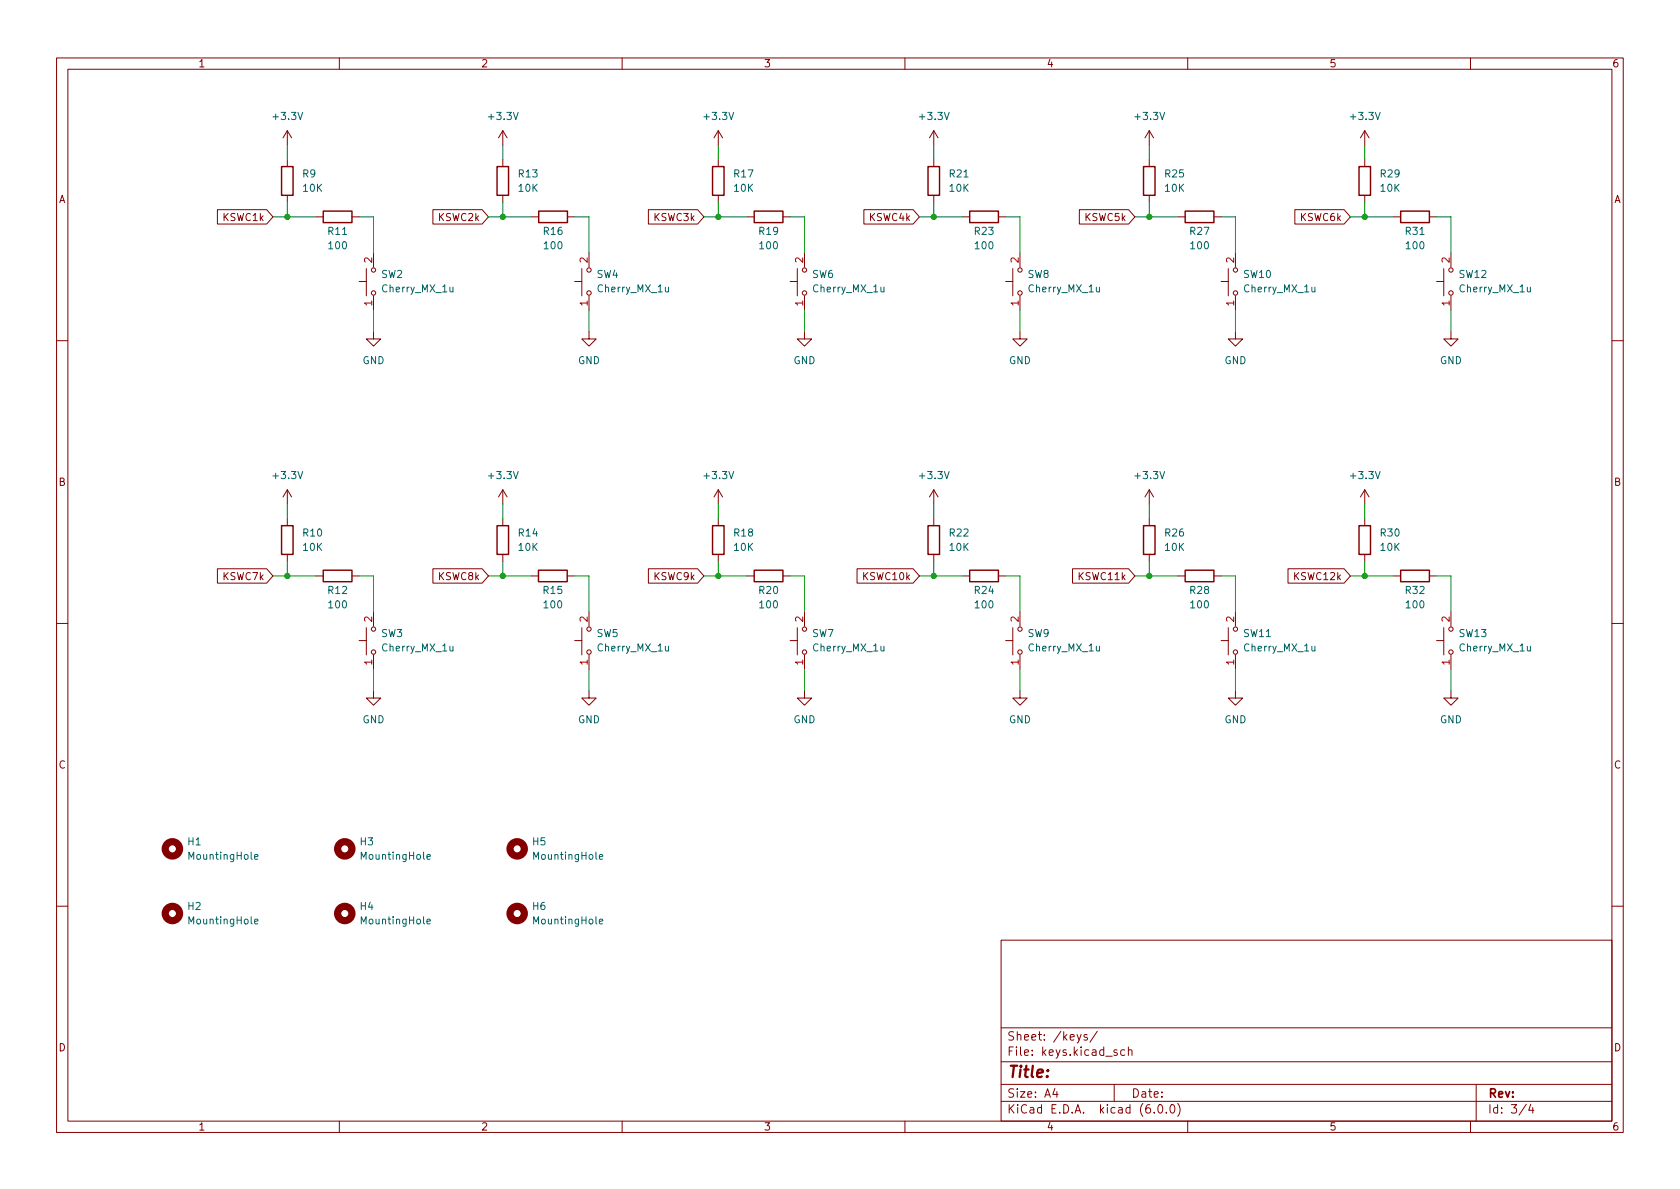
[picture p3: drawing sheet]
<svg xmlns="http://www.w3.org/2000/svg" width="297mm" height="210mm" viewBox="0 0 297 210" stroke-linecap="round" stroke-linejoin="round" font-family="sans-serif">
<g fill="none" stroke="#840000" stroke-width=".18">
<path d="M10 10.2h277v190.1h-277zM12 12.2h273v186.1h-273zM60 10.2v2M110 10.2v2M160 10.2v2M210 10.2v2M260 10.2v2M38.4 37.1h8.7l1.2 1.2-1.2 1.3h-8.7zM50.8 23.1v2.5M50.8 28.2v1.3M50.8 34.5v1.3M50.8 23.1l-.8 1.3"/>
<path d="M50.8 23.1l.8 1.3M55.9 38.3h1.2M62.2 38.3h1.3M76.5 37.1h8.7l1.2 1.2-1.2 1.3h-8.7zM88.9 23.1l-.8 1.3M88.9 23.1v2.5M88.9 28.2v1.3M88.9 34.5v1.3M88.9 23.1l.8 1.3M94 38.3h1.2M100.3 38.3h1.3M114.6 37.1h8.7l1.2 1.2-1.2 1.3h-8.7z"/>
<path d="M127 23.1v2.5M127 28.2v1.3M127 34.5v1.3M127 23.1l-.8 1.3M127 23.1l.8 1.3M132.1 38.3h1.2M138.4 38.3h1.3M152.7 37.1h8.7l1.2 1.2-1.2 1.3h-8.7zM165.1 23.1v2.5M165.1 28.2v1.3M165.1 34.5v1.3M165.1 23.1l-.8 1.3"/>
<path d="M165.1 23.1l.8 1.3M170.2 38.3h1.2M176.5 38.3h1.3M190.8 37.1h8.7l1.2 1.2-1.2 1.3h-8.7zM203.2 23.1l-.8 1.3M203.2 23.1v2.5M203.2 28.2v1.3M203.2 34.5v1.3M203.2 23.1l.8 1.3M208.3 38.3h1.2M214.6 38.3h1.3M228.9 37.1h8.7l1.2 1.2-1.2 1.3h-8.7z"/>
<path d="M241.3 23.1v2.5M241.3 28.2v1.3M241.3 34.5v1.3M241.3 23.1l-.8 1.3M241.3 23.1l.8 1.3M246.4 38.3h1.2M252.7 38.3h1.3M63.5 49.8h1.3M64.8 47.5v4.8M66 58.7v1.2h1.3l-1.3 1.3-1.2-1.3h1.2M66 44.7v2.5M66 52.3v2.6"/>
<path d="M101.6 49.8h1.3M102.9 47.5v4.8M104.1 58.7v1.2h1.3l-1.3 1.3-1.2-1.3h1.2M104.1 44.7v2.5M104.1 52.3v2.6M139.7 49.8h1.3M141 47.5v4.8M142.2 58.7v1.2h1.3l-1.3 1.3-1.2-1.3h1.2M142.2 44.7v2.5M142.2 52.3v2.6M177.8 49.8h1.3M179.1 47.5v4.8"/>
<path d="M180.3 58.7v1.2h1.3l-1.3 1.3-1.2-1.3h1.2M180.3 44.7v2.5M180.3 52.3v2.6M215.9 49.8h1.3M217.2 47.5v4.8M218.4 58.7v1.2h1.3l-1.3 1.3-1.2-1.3h1.2M218.4 44.7v2.5M218.4 52.3v2.6M254 49.8h1.3M255.3 47.5v4.8M256.5 58.7v1.2h1.3l-1.3 1.3-1.2-1.3h1.2M256.5 44.7v2.5"/>
<path d="M256.5 52.3v2.6M10 60.2h2M285 60.2h2M50.8 86.6v2.5M50.8 91.7v1.3M50.8 98v1.3M50.8 86.6l-.8 1.3M50.8 86.6l.8 1.3M88.9 86.6v2.5M88.9 91.7v1.3M88.9 98v1.3M88.9 86.6l-.8 1.3"/>
<path d="M88.9 86.6l.8 1.3M127 86.6v2.5M127 91.7v1.3M127 98v1.3M127 86.6l-.8 1.3M127 86.6l.8 1.3M165.1 86.6v2.5M165.1 91.7v1.3M165.1 98v1.3M165.1 86.6l-.8 1.3M165.1 86.6l.8 1.3M203.2 86.6v2.5"/>
<path d="M203.2 91.7v1.3M203.2 98v1.3M203.2 86.6l-.8 1.3M203.2 86.6l.8 1.3M241.3 86.6v2.5M241.3 91.7v1.3M241.3 98v1.3M241.3 86.6l-.8 1.3M241.3 86.6l.8 1.3M10 110.2h2M38.4 100.6h8.7l1.2 1.2-1.2 1.3h-8.7zM55.9 101.8h1.2"/>
<path d="M62.2 101.8h1.3M63.5 113.3h1.3M64.8 111v4.8M66 108.2v2.5M66 115.8v2.6M76.5 100.6h8.7l1.2 1.2-1.2 1.3h-8.7zM93.9 101.8h1.3M100.3 101.8h1.3M101.6 113.3h1.3M102.9 111v4.8M104.1 108.2v2.5M104.1 115.8v2.6"/>
<path d="M114.6 100.6h8.7l1.2 1.2-1.2 1.3h-8.7zM132.1 101.8h1.2M138.4 101.8h1.3M139.7 113.3h1.3M141 111v4.8M142.2 108.2v2.5M142.2 115.8v2.6M151.5 100.6h9.9l1.2 1.2-1.2 1.3h-9.9zM170.2 101.8h1.2M176.5 101.8h1.3M177.8 113.3h1.3M179.1 111v4.8"/>
<path d="M180.3 108.2v2.5M180.3 115.8v2.6M189.6 100.6h9.9l1.2 1.2-1.2 1.3h-9.9zM208.3 101.8h1.2M214.6 101.8h1.3M215.9 113.3h1.3M217.2 111v4.8M218.4 108.2v2.5M218.4 115.8v2.6M227.7 100.6h9.9l1.2 1.2-1.2 1.3h-9.9zM246.4 101.8h1.2M252.7 101.8h1.3"/>
<path d="M254 113.3h1.3M255.3 111v4.8M256.5 108.2v2.5M256.5 115.8v2.6M285 110.2h2M66 122.2v1.2h1.3l-1.3 1.3-1.2-1.3h1.2M104.1 122.2v1.2h1.3l-1.3 1.3-1.2-1.3h1.2M142.2 122.2v1.2h1.3l-1.3 1.3-1.2-1.3h1.2M180.3 122.2v1.2h1.3l-1.3 1.3-1.2-1.3h1.2M218.4 122.2v1.2h1.3l-1.3 1.3-1.2-1.3h1.2M256.5 122.2v1.2h1.3l-1.3 1.3-1.2-1.3h1.2M10 160.2h2"/>
<path d="M177 166.3h108v32h-108zM285 160.2h2M60 198.3v2M110 198.3v2M160 198.3v2M177 194.8h108M177 191.8h108M177 187.8h108M177 181.8h108M186.5 192.5l-.4 1h1M186.9 193v1M191.1 182.9l-.5 1.4-.2 .1"/>
<path d="M192.2 183l-.3-.1-.3 .2 .1 .3 .5 .1v.4h-.6M194 182.4l-1.3 1.9M197 191.8v3M197.5 185.7l-.4-.1-.2 .2 .1 .3 .5 .1v.4h-.6M198.9 185.7l-.5-.1-.3 .3v.4l.2 .3h.6M199.5 185.8l.2-.2 .4 .1v.9M199.5 185.1v1.5M204.1 196.7v.1M204.9 195.4l.2-.1a.81 .81 0 0 1 .6 .7 .81 .81 0 0 1-.3 .8h-.2a.81 .81 0 0 1-.6-.6 .81 .81 0 0 1 .3-.8zM206.2 196.7v.1M207.1 195.4l.1-.1a.81 .81 0 0 1 .6 .7 .81 .81 0 0 1-.3 .8h-.1a.81 .81 0 0 1-.6-.6 .81 .81 0 0 1 .3-.8zM208.2 195.1a1.72 1.72 0 0 1 0 2.3"/>
<path d="M210 198.3v2M260 198.3v2M261 191.8v6.5M269.9 195.3l-1.3 1.9M270.6 195.3l-.3 1h.9M271 195.8v1"/>
<circle cx="66" cy="51.8" r=".39"/>
<circle cx="66" cy="47.7" r=".38"/>
<circle cx="104.1" cy="51.8" r=".39"/>
<circle cx="104.1" cy="47.7" r=".38"/>
<circle cx="142.2" cy="51.8" r=".39"/>
<circle cx="142.2" cy="47.7" r=".38"/>
<circle cx="180.3" cy="51.8" r=".39"/>
<circle cx="180.3" cy="47.7" r=".38"/>
<circle cx="218.4" cy="51.8" r=".39"/>
<circle cx="218.4" cy="47.7" r=".38"/>
<circle cx="256.5" cy="51.8" r=".39"/>
<circle cx="256.5" cy="47.7" r=".38"/>
<circle cx="66" cy="115.3" r=".39"/>
<circle cx="66" cy="111.2" r=".38"/>
<circle cx="104.1" cy="115.3" r=".39"/>
<circle cx="104.1" cy="111.2" r=".38"/>
<circle cx="142.2" cy="115.3" r=".39"/>
<circle cx="142.2" cy="111.2" r=".38"/>
<circle cx="180.3" cy="115.3" r=".39"/>
<circle cx="180.3" cy="111.2" r=".38"/>
<circle cx="218.4" cy="115.3" r=".39"/>
<circle cx="218.4" cy="111.2" r=".38"/>
<circle cx="256.5" cy="115.3" r=".39"/>
<circle cx="256.5" cy="111.2" r=".38"/>
</g>
<g fill="none" stroke="#840000" stroke-width=".25">
<path d="M49.8 29.5h2v5h-2zM57.1 37.3h5.1v2.1h-5.1zM87.9 29.5h2v5h-2zM95.2 37.3h5.1v2.1h-5.1zM126 29.5h2v5h-2zM133.3 37.3h5.1v2.1h-5.1zM164.1 29.5h2v5h-2zM171.4 37.3h5.1v2.1h-5.1zM202.2 29.5h2v5h-2zM209.5 37.3h5.1v2.1h-5.1zM240.3 29.5h2v5h-2zM247.6 37.3h5.1v2.1h-5.1z"/>
<path d="M49.8 93h2v5h-2zM87.9 93h2v5h-2zM126 93h2v5h-2zM164.1 93h2v5h-2zM202.2 93h2v5h-2zM240.3 93h2v5h-2zM57.1 100.8h5.1v2.1h-5.1zM95.2 100.8h5.1v2.1h-5.1zM133.3 100.8h5.1v2.1h-5.1zM171.4 100.8h5.1v2.1h-5.1zM209.5 100.8h5.1v2.1h-5.1zM247.6 100.8h5.1v2.1h-5.1z"/>
</g>
<g fill="none" stroke="#840000" stroke-width="1.3">
<circle cx="30.5" cy="150.1" r="1.27"/>
<circle cx="61" cy="150.1" r="1.27"/>
<circle cx="91.4" cy="150.1" r="1.27"/>
<circle cx="30.5" cy="161.5" r="1.27"/>
<circle cx="61" cy="161.5" r="1.27"/>
<circle cx="91.4" cy="161.5" r="1.27"/>
</g>
<path d="M45 151.5l.6-.1v-.2l-.4-.1-.2 .2 .1 .6h.5M75.5 151.5l.6-.1-.1-.2-.3-.1-.2 .2 .1 .6h.4M106 151.5l.6-.1-.1-.2-.3-.1-.2 .2v.6h.5M45 163l.6-.2v-.2l-.4-.1-.2 .2 .1 .6h.5M75.5 163l.6-.2-.1-.2-.3-.1-.2 .2 .1 .6h.4M106 163l.6-.2-.1-.2-.3-.1-.2 .2v.6h.5" fill="none" stroke="#006464" stroke-width=".18"/>
<g fill="none" stroke="#009600" stroke-width=".18">
<path d="M48.3 38.3h7.6M50.8 25.6v2.6M50.8 35.8v2.5M63.5 38.3h2.5v6.4M86.4 38.3h7.6M88.9 25.6v2.6M88.9 35.8v2.5M101.6 38.3h2.5v6.4M124.5 38.3h7.6M127 25.6v2.6M127 35.8v2.5M139.7 38.3h2.5v6.4"/>
<path d="M162.6 38.3h7.6M165.1 25.6v2.6M165.1 35.8v2.5M177.8 38.3h2.5v6.4M200.7 38.3h7.6M203.2 25.6v2.6M203.2 35.8v2.5M215.9 38.3h2.5v6.4M238.8 38.3h7.6M241.3 25.6v2.6M241.3 35.8v2.5M254 38.3h2.5v6.4"/>
<path d="M66 54.9v3.8M104.1 54.9v3.8M142.2 54.9v3.8M180.3 54.9v3.8M218.4 54.9v3.8M256.5 54.9v3.8M50.8 89.1v2.6M50.8 99.3v2.5M88.9 89.1v2.6M88.9 99.3v2.5M127 89.1v2.6M127 99.3v2.5"/>
<path d="M165.1 89.1v2.6M165.1 99.3v2.5M203.2 89.1v2.6M203.2 99.3v2.5M241.3 89.1v2.6M241.3 99.3v2.5M48.3 101.8h7.6M63.5 101.8h2.5v6.4M66 118.4v3.8M86.4 101.8h7.5M101.6 101.8h2.5v6.4M104.1 118.4v3.8"/>
<path d="M124.5 101.8h7.6M139.7 101.8h2.5v6.4M142.2 118.4v3.8M162.6 101.8h7.6M177.8 101.8h2.5v6.4M180.3 118.4v3.8M200.7 101.8h7.6M215.9 101.8h2.5v6.4M218.4 118.4v3.8M238.8 101.8h7.6M254 101.8h2.5v6.4M256.5 118.4v3.8"/>
</g>
<g fill="#009600" stroke="#009600" stroke-width=".18">
<circle cx="88.9" cy="38.3" r=".46"/>
<circle cx="127" cy="38.3" r=".46"/>
<circle cx="50.8" cy="38.3" r=".46"/>
<circle cx="203.2" cy="101.8" r=".46"/>
<circle cx="165.1" cy="101.8" r=".46"/>
<circle cx="241.3" cy="101.8" r=".46"/>
<circle cx="241.3" cy="38.3" r=".46"/>
<circle cx="88.9" cy="101.8" r=".46"/>
<circle cx="127" cy="101.8" r=".46"/>
<circle cx="50.8" cy="101.8" r=".46"/>
<circle cx="203.2" cy="38.3" r=".46"/>
<circle cx="165.1" cy="38.3" r=".46"/>
</g>
<text font-size="2.8" fill="#840000" x="178" y="190.6">Title:</text>
<g font-size="2.1" fill="#840000">
<text x="178" y="184">Sheet: /keys/</text>
<text x="178" y="186.7">File: keys.kicad_sch</text>
<text x="178" y="196.9">KiCad E.D.A. kicad (6.0.0)</text>
<text x="178" y="194.1">Size: A4</text>
<text x="200" y="194.1">Date:</text>
<text x="263" y="194.1">Rev:</text>
<text x="263" y="196.9">Id: 3/4</text>
</g>
<g font-size="1.8" fill="#840000">
<text x="35" y="11.9">1</text>
<text x="85" y="11.9">2</text>
<text x="135" y="11.9">3</text>
<text x="185" y="11.9">4</text>
<text x="235" y="11.9">5</text>
<text x="285" y="11.9">6</text>
<text x="10.3" y="35.9">A</text>
<text x="285.3" y="35.9">A</text>
<text x="39.5" y="39.1">KSWC1k</text>
<text x="77.6" y="39.1">KSWC2k</text>
<text x="115.7" y="39.1">KSWC3k</text>
<text x="153.8" y="39.1">KSWC4k</text>
<text x="191.9" y="39.1">KSWC5k</text>
<text x="230" y="39.1">KSWC6k</text>
<text x="10.3" y="85.9">B</text>
<text x="285.3" y="85.9">B</text>
<text x="39.5" y="102.6">KSWC7k</text>
<text x="77.6" y="102.6">KSWC8k</text>
<text x="115.7" y="102.6">KSWC9k</text>
<text x="152.8" y="102.6">KSWC10k</text>
<text x="190.9" y="102.6">KSWC11k</text>
<text x="229" y="102.6">KSWC12k</text>
<text x="10.3" y="135.9">C</text>
<text x="285.3" y="135.9">C</text>
<text x="10.3" y="185.9">D</text>
<text x="285.3" y="185.9">D</text>
<text x="35" y="199.9">1</text>
<text x="85" y="199.9">2</text>
<text x="135" y="199.9">3</text>
<text x="185" y="199.9">4</text>
<text x="235" y="199.9">5</text>
<text x="285" y="199.9">6</text>
</g>
<g font-size="1.8" fill="#006464">
<text x="48.5" y="21.2">+3.3V</text>
<text x="86.6" y="21.2">+3.3V</text>
<text x="124.7" y="21.2">+3.3V</text>
<text x="162.8" y="21.2">+3.3V</text>
<text x="200.9" y="21.2">+3.3V</text>
<text x="239" y="21.2">+3.3V</text>
<text x="53.5" y="31.4">R9</text>
<text x="53.6" y="33.9">10K</text>
<text x="91.7" y="31.4">R13</text>
<text x="91.7" y="33.9">10K</text>
<text x="129.8" y="31.4">R17</text>
<text x="129.8" y="33.9">10K</text>
<text x="167.9" y="31.4">R21</text>
<text x="167.9" y="33.9">10K</text>
<text x="206" y="31.4">R25</text>
<text x="206" y="33.9">10K</text>
<text x="244.1" y="31.4">R29</text>
<text x="244.1" y="33.9">10K</text>
<text x="58.1" y="41.5">R11</text>
<text x="96.2" y="41.5">R16</text>
<text x="134.3" y="41.5">R19</text>
<text x="172.4" y="41.5">R23</text>
<text x="210.5" y="41.5">R27</text>
<text x="248.6" y="41.5">R31</text>
<text x="58.2" y="44.1">100</text>
<text x="96.3" y="44.1">100</text>
<text x="134.4" y="44.1">100</text>
<text x="172.5" y="44.1">100</text>
<text x="210.6" y="44.1">100</text>
<text x="248.7" y="44.1">100</text>
<text x="67.4" y="49.1">SW2</text>
<text x="67.7" y="51.7">Cherry_MX_1u</text>
<text x="105.5" y="49.1">SW4</text>
<text x="105.8" y="51.7">Cherry_MX_1u</text>
<text x="143.6" y="49.1">SW6</text>
<text x="143.9" y="51.7">Cherry_MX_1u</text>
<text x="181.7" y="49.1">SW8</text>
<text x="182" y="51.7">Cherry_MX_1u</text>
<text x="219.9" y="49.1">SW10</text>
<text x="220.1" y="51.7">Cherry_MX_1u</text>
<text x="258" y="49.1">SW12</text>
<text x="258.2" y="51.7">Cherry_MX_1u</text>
<text x="64.1" y="64.4">GND</text>
<text x="102.2" y="64.4">GND</text>
<text x="140.3" y="64.4">GND</text>
<text x="178.4" y="64.4">GND</text>
<text x="216.5" y="64.4">GND</text>
<text x="254.6" y="64.4">GND</text>
<text x="48.5" y="84.7">+3.3V</text>
<text x="86.6" y="84.7">+3.3V</text>
<text x="124.7" y="84.7">+3.3V</text>
<text x="162.8" y="84.7">+3.3V</text>
<text x="200.9" y="84.7">+3.3V</text>
<text x="239" y="84.7">+3.3V</text>
<text x="53.6" y="94.9">R10</text>
<text x="91.7" y="94.9">R14</text>
<text x="129.8" y="94.9">R18</text>
<text x="167.9" y="94.9">R22</text>
<text x="206" y="94.9">R26</text>
<text x="244.1" y="94.9">R30</text>
<text x="53.6" y="97.4">10K</text>
<text x="91.7" y="97.4">10K</text>
<text x="129.8" y="97.4">10K</text>
<text x="167.9" y="97.4">10K</text>
<text x="206" y="97.4">10K</text>
<text x="244.1" y="97.4">10K</text>
<text x="58.1" y="105">R12</text>
<text x="58.2" y="107.6">100</text>
<text x="96.1" y="105">R15</text>
<text x="96.3" y="107.6">100</text>
<text x="134.3" y="105">R20</text>
<text x="134.4" y="107.6">100</text>
<text x="172.4" y="105">R24</text>
<text x="172.5" y="107.6">100</text>
<text x="210.5" y="105">R28</text>
<text x="210.6" y="107.6">100</text>
<text x="248.6" y="105">R32</text>
<text x="248.7" y="107.6">100</text>
<text x="67.4" y="112.6">SW3</text>
<text x="105.5" y="112.6">SW5</text>
<text x="143.6" y="112.6">SW7</text>
<text x="181.7" y="112.6">SW9</text>
<text x="219.9" y="112.6">SW11</text>
<text x="258" y="112.6">SW13</text>
<text x="67.7" y="115.2">Cherry_MX_1u</text>
<text x="105.8" y="115.2">Cherry_MX_1u</text>
<text x="143.9" y="115.2">Cherry_MX_1u</text>
<text x="182" y="115.2">Cherry_MX_1u</text>
<text x="220.1" y="115.2">Cherry_MX_1u</text>
<text x="258.2" y="115.2">Cherry_MX_1u</text>
<text x="64.1" y="127.9">GND</text>
<text x="102.2" y="127.9">GND</text>
<text x="140.3" y="127.9">GND</text>
<text x="178.4" y="127.9">GND</text>
<text x="216.5" y="127.9">GND</text>
<text x="254.6" y="127.9">GND</text>
<text x="33.2" y="149.5">H1</text>
<text x="63.7" y="149.5">H3</text>
<text x="94.2" y="149.5">H5</text>
<text x="33.6" y="152">MountingHole</text>
<text x="64.1" y="152">MountingHole</text>
<text x="94.5" y="152">MountingHole</text>
<text x="33.2" y="160.9">H2</text>
<text x="63.7" y="160.9">H4</text>
<text x="94.2" y="160.9">H6</text>
<text x="33.6" y="163.4">MountingHole</text>
<text x="64.1" y="163.4">MountingHole</text>
<text x="94.5" y="163.4">MountingHole</text>
</g>
<g font-size="1.8" fill="#a90000">
<text x="65.8" y="46.5" transform="rotate(-90 65.8 46.5)">2</text>
<text x="103.9" y="46.5" transform="rotate(-90 103.9 46.5)">2</text>
<text x="142" y="46.5" transform="rotate(-90 142 46.5)">2</text>
<text x="180.1" y="46.5" transform="rotate(-90 180.1 46.5)">2</text>
<text x="218.2" y="46.5" transform="rotate(-90 218.2 46.5)">2</text>
<text x="256.3" y="46.5" transform="rotate(-90 256.3 46.5)">2</text>
<text x="65.8" y="54.1" transform="rotate(-90 65.8 54.1)">1</text>
<text x="103.9" y="54.1" transform="rotate(-90 103.9 54.1)">1</text>
<text x="142" y="54.1" transform="rotate(-90 142 54.1)">1</text>
<text x="180.1" y="54.1" transform="rotate(-90 180.1 54.1)">1</text>
<text x="218.2" y="54.1" transform="rotate(-90 218.2 54.1)">1</text>
<text x="256.3" y="54.1" transform="rotate(-90 256.3 54.1)">1</text>
<text x="65.8" y="110" transform="rotate(-90 65.8 110)">2</text>
<text x="103.9" y="110" transform="rotate(-90 103.9 110)">2</text>
<text x="142" y="110" transform="rotate(-90 142 110)">2</text>
<text x="180.1" y="110" transform="rotate(-90 180.1 110)">2</text>
<text x="218.2" y="110" transform="rotate(-90 218.2 110)">2</text>
<text x="256.3" y="110" transform="rotate(-90 256.3 110)">2</text>
<text x="65.8" y="117.6" transform="rotate(-90 65.8 117.6)">1</text>
<text x="103.9" y="117.6" transform="rotate(-90 103.9 117.6)">1</text>
<text x="142" y="117.6" transform="rotate(-90 142 117.6)">1</text>
<text x="180.1" y="117.6" transform="rotate(-90 180.1 117.6)">1</text>
<text x="218.2" y="117.6" transform="rotate(-90 218.2 117.6)">1</text>
<text x="256.3" y="117.6" transform="rotate(-90 256.3 117.6)">1</text>
</g>
</svg>
